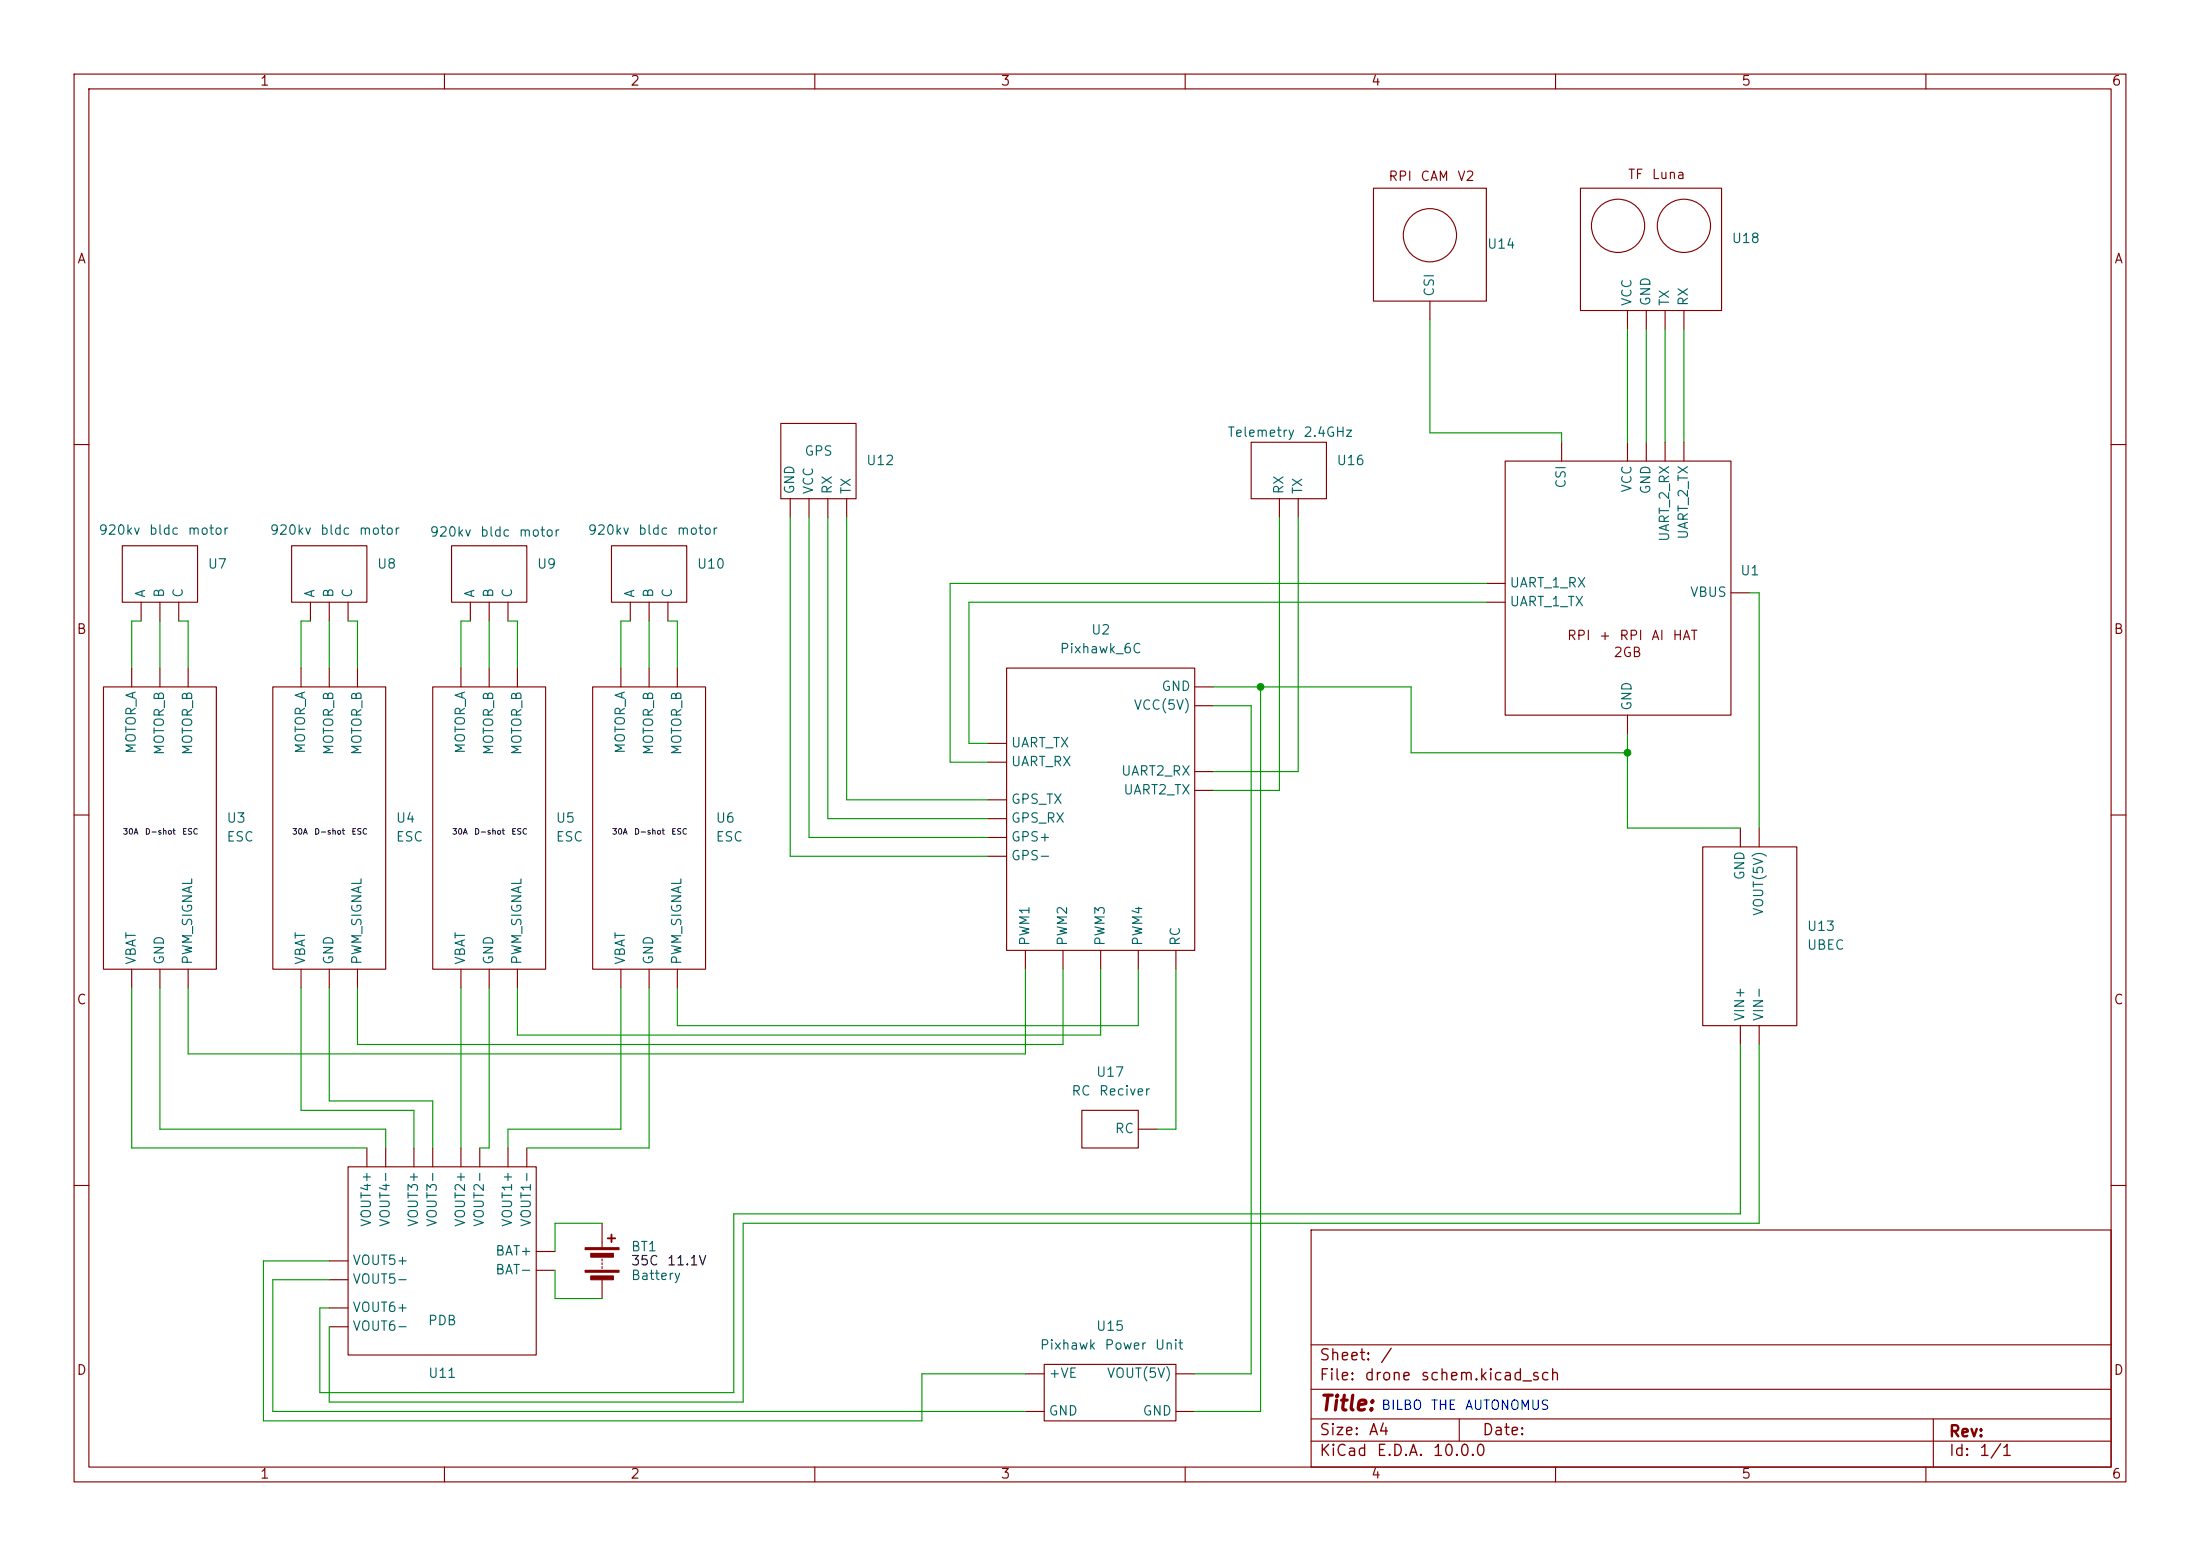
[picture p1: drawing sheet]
<svg xmlns="http://www.w3.org/2000/svg" width="297mm" height="210mm" viewBox="0 0 297 210" stroke-linecap="round" stroke-linejoin="round" font-family="sans-serif">
<g fill="none" stroke="#840000" stroke-width=".15">
<path d="M10 10h277v190h-277zM12 12h273v186h-273zM60 10v2M110 10v2M160 10v2M210 10v2M260 10v2M185.4 25.4h15.3v15.2h-15.3zM213.4 25.4h19v16.5h-19zM105.4 57.2h10.2v10.1h-10.2zM168.9 59.7h10.2v7.6h-10.2zM193 40.6v2.6"/>
<path d="M210.8 59.7v2.5M219.7 41.9v2.6M219.7 59.7v2.5M222.2 41.9v2.6M222.2 59.7v2.5M224.8 41.9v2.6M224.8 59.7v2.5M227.3 41.9v2.6M227.3 59.7v2.5M10 60h2M16.5 73.7h10.2v7.6h-10.2zM39.4 73.7h10.1v7.6h-10.1z"/>
<path d="M61 73.7h10.1v7.6h-10.1zM82.5 73.7h10.2v7.6h-10.2zM106.7 67.3v2.6M109.2 67.3v2.6M111.8 67.3v2.6M114.3 67.3v2.6M172.7 67.3v2.6M175.3 67.3v2.6M200.7 78.7h2.5M203.2 62.2h30.5v34.3h-30.5zM285 60h2M14 92.7h15.2v38.1h-15.2z"/>
<path d="M17.8 90.2v2.5M19 81.3v2.5M21.6 81.3v2.5M21.6 90.2v2.5M24.1 81.3v2.5M25.4 90.2v2.5M36.8 92.7h15.3v38.1h-15.3zM40.6 90.2v2.5M41.9 81.3v2.5M44.4 81.3v2.5M44.4 90.2v2.5M47 81.3v2.5"/>
<path d="M48.3 90.2v2.5M58.4 92.7h15.3v38.1h-15.3zM62.2 90.2v2.5M63.5 81.3v2.5M66 81.3v2.5M66 90.2v2.5M68.6 81.3v2.5M69.8 90.2v2.5M80 92.7h15.2v38.1h-15.2zM83.8 90.2v2.5M85.1 81.3v2.5M87.6 81.3v2.5"/>
<path d="M87.6 90.2v2.5M90.2 81.3v2.5M91.4 90.2v2.5M135.9 90.2h25.4v38.1h-25.4zM161.3 92.7h2.5M161.3 95.3h2.5M200.7 81.3h2.5M219.7 96.5v2.6M233.7 80h2.5M10 110h2M133.3 100.3h2.6M133.3 102.9h2.6"/>
<path d="M133.3 108h2.6M133.3 110.5h2.6M133.3 113h2.6M133.3 115.6h2.6M161.3 104.1h2.5M161.3 106.7h2.5M229.9 114.3h12.7v24.1h-12.7zM234.9 111.8v2.5M237.5 111.8v2.5M285 110h2M17.8 130.8v2.6M21.6 130.8v2.6"/>
<path d="M25.4 130.8v2.6M40.6 130.8v2.6M44.4 130.8v2.6M48.3 130.8v2.6M62.2 130.8v2.6M66 130.8v2.6M69.8 130.8v2.6M83.8 130.8v2.6M87.6 130.8v2.6M91.4 130.8v2.6M138.4 128.3v2.5M143.5 128.3v2.5"/>
<path d="M148.6 128.3v2.5M153.7 128.3v2.5M158.7 128.3v2.5M234.9 138.4v2.6M237.5 138.4v2.6M47 157.5h25.4v25.4h-25.4zM49.5 154.9v2.6M52.1 154.9v2.6M55.9 154.9v2.6M58.4 154.9v2.6M62.2 154.9v2.6M64.8 154.9v2.6"/>
<path d="M68.6 154.9v2.6M71.1 154.9v2.6M146 149.9h7.7v5h-7.7zM153.7 152.4h2.5M10 160h2M44.4 170.2h2.6M44.4 172.7h2.6M44.4 176.5h2.6M44.4 179.1h2.6M72.4 168.9h2.5M72.4 171.5h2.5M81.3 165.1v3.3"/>
<path d="M81.3 169.9v.3M81.3 170.4v.3M81.3 170.9v.3M81.3 172.7v2.6M177 166h108v32h-108zM285 160h2M60 198v2M110 198v2M138.4 185.4h2.6M138.4 190.5h2.6M141 184.2h17.7v7.6h-17.7zM158.7 185.4h2.6"/>
<path d="M158.7 190.5h2.6M160 198v2M177 194.5h108M177 191.5h108M177 187.5h108M177 181.5h108M197 191.5v3M210 198v2M260 198v2M261 191.5v6.5"/>
<circle cx="193" cy="31.7" r="3.6"/>
<circle cx="218.4" cy="30.5" r="3.6"/>
<circle cx="227.3" cy="30.5" r="3.6"/>
</g>
<g fill="#840000" stroke="#840000" stroke-width=".15">
<path d="M79 168.4h4.6v.3h-4.6z"/>
<path d="M79 171.5h4.6v.2h-4.6z"/>
<path d="M79.8 169.2h3v.5h-3z"/>
<path d="M79.8 172.2h3v.5h-3z"/>
</g>
<path d="M82 167.1h1.1M82.5 166.6v1" fill="none" stroke="#840000" stroke-width=".25"/>
<g fill="none" stroke="#009600" stroke-width=".15">
<path d="M193 43.2v15.2h17.8v1.3M219.7 44.5v15.2M222.2 44.5v15.2M224.8 44.5v15.2M227.3 44.5v15.2M106.7 69.9v45.7h26.6M109.2 69.9v43.1h24.1M111.8 69.9v40.6h21.5M114.3 69.9v38.1h19M172.7 69.9v36.8h-8.9M175.3 69.9v34.2h-11.5M200.7 78.7h-72.4v24.2h5"/>
<path d="M19 83.8h-1.2v6.4M21.6 83.8v6.4M24.1 83.8h1.3v6.4M41.9 83.8h-1.3v6.4M44.4 83.8v6.4M47 83.8h1.3v6.4M63.5 83.8h-1.3v6.4M66 83.8v6.4M68.6 83.8h1.2v6.4M85.1 83.8h-1.3v6.4M87.6 83.8v6.4M90.2 83.8h1.2v6.4"/>
<path d="M163.8 92.7h26.7v8.9h29.2M163.8 95.3h5.1v90.1h-7.6M170.2 92.7v97.8h-8.9M200.7 81.3h-69.9v19h2.5M219.7 99.1v12.7h15.2M236.2 80h1.3v31.8M17.8 133.4v21.5h31.7M21.6 133.4v19h30.5v2.5M40.6 133.4v16.5h15.3v5M44.4 133.4v15.2h14v6.3M62.2 133.4v21.5M66 133.4v21.5h-1.2"/>
<path d="M83.8 133.4v19h-15.2v2.5M87.6 133.4v21.5h-16.5M138.4 130.8v11.4h-113v-8.8M143.5 130.8v10.2h-95.2v-7.6M148.6 130.8v8.9h-78.8v-6.3M153.7 130.8v7.6h-62.3v-5M158.7 130.8v21.6h-2.5M234.9 141v22.8h-135.8v24.2h-55.9v-11.5h1.2M237.5 141v24.1h-137.2v24.1h-55.9v-10.1M44.4 172.7h-7.6v17.8h101.6M44.4 170.2h-8.8v21.6h88.9v-6.4h13.9M74.9 171.5v3.8h6.4"/>
<path d="M81.3 165.1h-6.4v3.8"/>
</g>
<g fill="#009600" stroke="#009600" stroke-width=".14">
<circle cx="170.2" cy="92.7" r=".46"/>
<circle cx="219.7" cy="101.6" r=".46"/>
</g>
<text font-size="2" fill="#840000" x="178" y="190.9">Title:</text>
<g font-size="1.5" fill="#840000">
<text x="178" y="184">Sheet:</text>
<text x="186.2" y="184">/</text>
<text x="178" y="186.7">File:</text>
<text x="184.1" y="186.7">drone</text>
<text x="191.7" y="186.7">schem.kicad_sch</text>
<text x="178" y="196.9">KiCad</text>
<text x="178" y="194.1">Size:</text>
<text x="184.7" y="194.1">A4</text>
<text x="185.7" y="196.9">E.D.A.</text>
<text x="193.3" y="196.9">10.0.0</text>
<text x="200" y="194.1">Date:</text>
<text x="263" y="194.3">Rev:</text>
<text x="263" y="196.9">Id:</text>
<text x="267.1" y="196.9">1/1</text>
</g>
<g font-size="1.3" fill="#840000">
<text x="35" y="11.9">1</text>
<text x="85" y="11.9">2</text>
<text x="135" y="11.9">3</text>
<text x="185" y="11.9">4</text>
<text x="235" y="11.9">5</text>
<text x="285" y="11.9">6</text>
<text x="187.3" y="24.7">RPI</text>
<text x="191.7" y="24.7">CAM</text>
<text x="196.6" y="24.7">V2</text>
<text x="219.7" y="24.5">TF</text>
<text x="222.9" y="24.5">Luna</text>
<text x="10.3" y="35.9">A</text>
<text x="285.3" y="35.9">A</text>
<text x="10.3" y="85.9">B</text>
<text x="211.5" y="86.7">RPI</text>
<text x="215.8" y="86.7">+</text>
<text x="217.7" y="89">2GB</text>
<text x="218.5" y="86.7">RPI</text>
<text x="222.8" y="86.7">AI</text>
<text x="225.7" y="86.7">HAT</text>
<text x="285.3" y="85.9">B</text>
<text x="10.3" y="135.9">C</text>
<text x="285.3" y="135.9">C</text>
<text x="10.3" y="185.9">D</text>
<text x="285.3" y="185.9">D</text>
<text x="35" y="199.9">1</text>
<text x="85" y="199.9">2</text>
<text x="135" y="199.9">3</text>
<text x="185" y="199.9">4</text>
<text x="235" y="199.9">5</text>
<text x="285" y="199.9">6</text>
</g>
<g font-size="1.3" fill="#006464">
<text x="200.7" y="33.9">U14</text>
<text x="233.7" y="33.1">U18</text>
<text x="193.9" y="40.1" transform="rotate(-90 193.9 40.1)">CSI</text>
<text x="220.6" y="41.4" transform="rotate(-90 220.6 41.4)">VCC</text>
<text x="223.1" y="41.4" transform="rotate(-90 223.1 41.4)">GND</text>
<text x="225.7" y="41.4" transform="rotate(-90 225.7 41.4)">TX</text>
<text x="228.2" y="41.4" transform="rotate(-90 228.2 41.4)">RX</text>
<text x="165.6" y="59.3">Telemetry</text>
<text x="175.9" y="59.3">2.4GHz</text>
<text x="108.5" y="61.8">GPS</text>
<text x="116.8" y="63.1">U12</text>
<text x="180.3" y="63.1">U16</text>
<text x="107.5" y="66.8" transform="rotate(-90 107.5 66.8)">GND</text>
<text x="110.1" y="66.8" transform="rotate(-90 110.1 66.8)">VCC</text>
<text x="112.6" y="66.8" transform="rotate(-90 112.6 66.8)">RX</text>
<text x="115.2" y="66.8" transform="rotate(-90 115.2 66.8)">TX</text>
<text x="173.6" y="66.8" transform="rotate(-90 173.6 66.8)">RX</text>
<text x="176.1" y="66.8" transform="rotate(-90 176.1 66.8)">TX</text>
<text x="211.7" y="66" transform="rotate(-90 211.7 66)">CSI</text>
<text x="220.6" y="66.6" transform="rotate(-90 220.6 66.6)">VCC</text>
<text x="223.1" y="66.8" transform="rotate(-90 223.1 66.8)">GND</text>
<text x="13.2" y="72.5">920kv</text>
<text x="20" y="72.5">bldc</text>
<text x="25.2" y="72.5">motor</text>
<text x="27.9" y="77.1">U7</text>
<text x="36.3" y="72.5">920kv</text>
<text x="43.1" y="72.5">bldc</text>
<text x="48.3" y="72.5">motor</text>
<text x="50.8" y="77.1">U8</text>
<text x="57.9" y="72.7">920kv</text>
<text x="64.7" y="72.7">bldc</text>
<text x="69.9" y="72.7">motor</text>
<text x="72.4" y="77.1">U9</text>
<text x="79.3" y="72.5">920kv</text>
<text x="86.1" y="72.5">bldc</text>
<text x="91.3" y="72.5">motor</text>
<text x="94" y="77.1">U10</text>
<text x="225.7" y="73.2" transform="rotate(-90 225.7 73.2)">UART_2_RX</text>
<text x="228.2" y="72.9" transform="rotate(-90 228.2 72.9)">UART_2_TX</text>
<text x="234.8" y="78">U1</text>
<text x="19.9" y="80.8" transform="rotate(-90 19.9 80.8)">A</text>
<text x="22.5" y="80.8" transform="rotate(-90 22.5 80.8)">B</text>
<text x="25" y="80.8" transform="rotate(-90 25 80.8)">C</text>
<text x="42.8" y="80.8" transform="rotate(-90 42.8 80.8)">A</text>
<text x="45.3" y="80.8" transform="rotate(-90 45.3 80.8)">B</text>
<text x="47.9" y="80.8" transform="rotate(-90 47.9 80.8)">C</text>
<text x="64.4" y="80.8" transform="rotate(-90 64.4 80.8)">A</text>
<text x="66.9" y="80.8" transform="rotate(-90 66.9 80.8)">B</text>
<text x="69.4" y="80.8" transform="rotate(-90 69.4 80.8)">C</text>
<text x="86" y="80.8" transform="rotate(-90 86 80.8)">A</text>
<text x="88.5" y="80.8" transform="rotate(-90 88.5 80.8)">B</text>
<text x="91" y="80.8" transform="rotate(-90 91 80.8)">C</text>
<text x="203.7" y="79.6">UART_1_RX</text>
<text x="203.7" y="82.1">UART_1_TX</text>
<text x="228.1" y="80.9">VBUS</text>
<text x="143" y="88.5">Pixhawk_6C</text>
<text x="147.2" y="86">U2</text>
<text x="156.7" y="93.6">GND</text>
<text x="18.6" y="101.8" transform="rotate(-90 18.6 101.8)">MOTOR_A</text>
<text x="41.5" y="101.8" transform="rotate(-90 41.5 101.8)">MOTOR_A</text>
<text x="63.1" y="101.8" transform="rotate(-90 63.1 101.8)">MOTOR_A</text>
<text x="84.7" y="101.8" transform="rotate(-90 84.7 101.8)">MOTOR_A</text>
<text x="136.4" y="101.2">UART_TX</text>
<text x="153" y="96.1">VCC(5V)</text>
<text x="220.6" y="96" transform="rotate(-90 220.6 96)">GND</text>
<text x="22.5" y="102" transform="rotate(-90 22.5 102)">MOTOR_B</text>
<text x="26.3" y="102" transform="rotate(-90 26.3 102)">MOTOR_B</text>
<text x="45.3" y="102" transform="rotate(-90 45.3 102)">MOTOR_B</text>
<text x="49.1" y="102" transform="rotate(-90 49.1 102)">MOTOR_B</text>
<text x="66.9" y="102" transform="rotate(-90 66.9 102)">MOTOR_B</text>
<text x="70.7" y="102" transform="rotate(-90 70.7 102)">MOTOR_B</text>
<text x="88.5" y="102" transform="rotate(-90 88.5 102)">MOTOR_B</text>
<text x="92.3" y="102" transform="rotate(-90 92.3 102)">MOTOR_B</text>
<text x="136.4" y="103.7">UART_RX</text>
<text x="151.3" y="105">UART2_RX</text>
<text x="151.6" y="107.5">UART2_TX</text>
<text x="30.5" y="113.9">ESC</text>
<text x="30.5" y="111.4">U3</text>
<text x="53.3" y="113.9">ESC</text>
<text x="53.3" y="111.4">U4</text>
<text x="74.9" y="113.9">ESC</text>
<text x="74.9" y="111.4">U5</text>
<text x="96.5" y="113.9">ESC</text>
<text x="96.5" y="111.4">U6</text>
<text x="136.4" y="108.8">GPS_TX</text>
<text x="136.4" y="111.4">GPS_RX</text>
<text x="136.4" y="113.9">GPS+</text>
<text x="136.4" y="116.4">GPS-</text>
<text x="235.8" y="118.9" transform="rotate(-90 235.8 118.9)">GND</text>
<text x="238.4" y="123.7" transform="rotate(-90 238.4 123.7)">VOUT(5V)</text>
<text x="243.8" y="126">U13</text>
<text x="18.6" y="130.3" transform="rotate(-90 18.6 130.3)">VBAT</text>
<text x="22.5" y="130.3" transform="rotate(-90 22.5 130.3)">GND</text>
<text x="26.3" y="130.3" transform="rotate(-90 26.3 130.3)">PWM_SIGNAL</text>
<text x="41.5" y="130.3" transform="rotate(-90 41.5 130.3)">VBAT</text>
<text x="45.3" y="130.3" transform="rotate(-90 45.3 130.3)">GND</text>
<text x="49.1" y="130.3" transform="rotate(-90 49.1 130.3)">PWM_SIGNAL</text>
<text x="63.1" y="130.3" transform="rotate(-90 63.1 130.3)">VBAT</text>
<text x="66.9" y="130.3" transform="rotate(-90 66.9 130.3)">GND</text>
<text x="70.7" y="130.3" transform="rotate(-90 70.7 130.3)">PWM_SIGNAL</text>
<text x="84.7" y="130.3" transform="rotate(-90 84.7 130.3)">VBAT</text>
<text x="88.5" y="130.3" transform="rotate(-90 88.5 130.3)">GND</text>
<text x="92.3" y="130.3" transform="rotate(-90 92.3 130.3)">PWM_SIGNAL</text>
<text x="139.3" y="127.8" transform="rotate(-90 139.3 127.8)">PWM1</text>
<text x="144.4" y="127.8" transform="rotate(-90 144.4 127.8)">PWM2</text>
<text x="149.5" y="127.8" transform="rotate(-90 149.5 127.8)">PWM3</text>
<text x="154.5" y="127.8" transform="rotate(-90 154.5 127.8)">PWM4</text>
<text x="159.6" y="127.8" transform="rotate(-90 159.6 127.8)">RC</text>
<text x="243.8" y="128.5">UBEC</text>
<text x="235.8" y="137.9" transform="rotate(-90 235.8 137.9)">VIN+</text>
<text x="238.4" y="137.9" transform="rotate(-90 238.4 137.9)">VIN-</text>
<text x="144.6" y="148.2">RC</text>
<text x="147.9" y="145.6">U17</text>
<text x="148.3" y="148.2">Reciver</text>
<text x="150.4" y="153.3">RC</text>
<text x="50.4" y="165.7" transform="rotate(-90 50.4 165.7)">VOUT4+</text>
<text x="52.9" y="165.7" transform="rotate(-90 52.9 165.7)">VOUT4-</text>
<text x="56.7" y="165.7" transform="rotate(-90 56.7 165.7)">VOUT3+</text>
<text x="59.3" y="165.7" transform="rotate(-90 59.3 165.7)">VOUT3-</text>
<text x="63.1" y="165.7" transform="rotate(-90 63.1 165.7)">VOUT2+</text>
<text x="65.6" y="165.7" transform="rotate(-90 65.6 165.7)">VOUT2-</text>
<text x="69.4" y="165.7" transform="rotate(-90 69.4 165.7)">VOUT1+</text>
<text x="72" y="165.7" transform="rotate(-90 72 165.7)">VOUT1-</text>
<text x="47.5" y="171">VOUT5+</text>
<text x="47.5" y="173.6">VOUT5-</text>
<text x="66.8" y="169.8">BAT+</text>
<text x="66.8" y="172.3">BAT-</text>
<text x="85.1" y="169.2">BT1</text>
<text x="85.1" y="173.1">Battery</text>
<text x="47.5" y="177.4">VOUT6+</text>
<text x="47.5" y="179.9">VOUT6-</text>
<text x="57.7" y="179.2">PDB</text>
<text x="147.9" y="179.9">U15</text>
<text x="140.3" y="182.5">Pixhawk</text>
<text x="149" y="182.5">Power</text>
<text x="155.8" y="182.5">Unit</text>
<text x="57.7" y="186.3">U11</text>
<text x="141.5" y="186.3">+VE</text>
<text x="141.5" y="191.4">GND</text>
<text x="149.3" y="186.3">VOUT(5V)</text>
<text x="154.2" y="191.4">GND</text>
</g>
<g font-size="1.3" fill="#0f0f0f">
<text x="85.1" y="171.1">35C</text>
<text x="89.9" y="171.1">11.1V</text>
</g>
<g font-size="1.3" fill="#0000c2">
<text x="186.4" y="190.6">BILBO</text>
<text x="193.1" y="190.6">THE</text>
<text x="197.7" y="190.6">AUTONOMUS</text>
</g>
<g font-size=".8" fill="#0f0f0f">
<text x="16.5" y="112.8">30A</text>
<text x="19.5" y="112.8">D-shot</text>
<text x="24.5" y="112.8">ESC</text>
<text x="39.4" y="112.8">30A</text>
<text x="42.4" y="112.8">D-shot</text>
<text x="47.4" y="112.8">ESC</text>
<text x="61" y="112.8">30A</text>
<text x="63.9" y="112.8">D-shot</text>
<text x="69" y="112.8">ESC</text>
<text x="82.5" y="112.8">30A</text>
<text x="85.5" y="112.8">D-shot</text>
<text x="90.6" y="112.8">ESC</text>
</g>
</svg>
